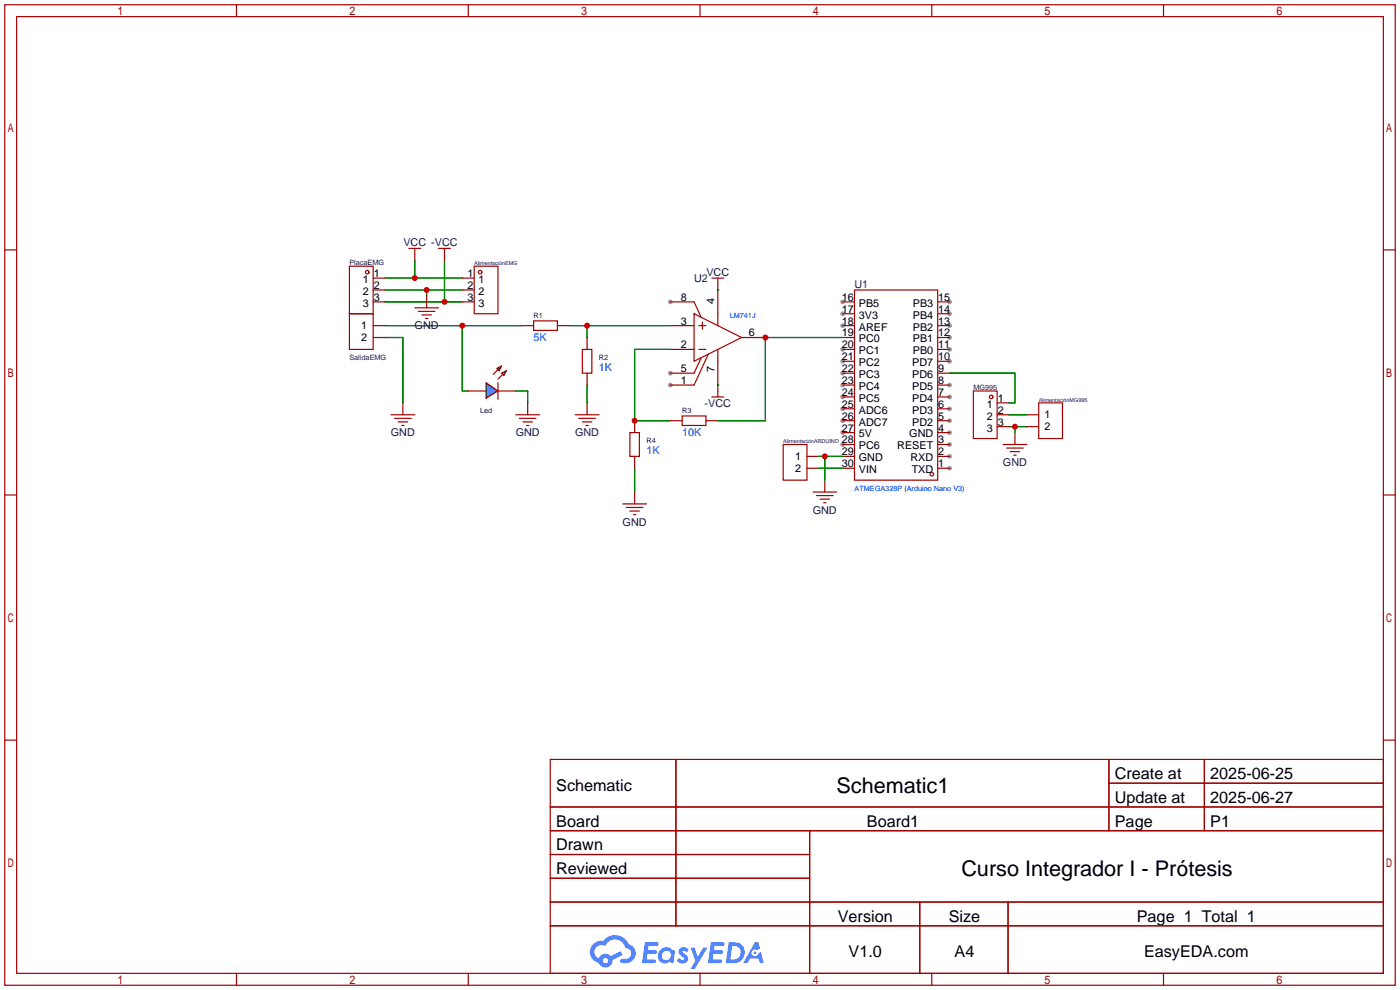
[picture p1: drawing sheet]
<svg xmlns="http://www.w3.org/2000/svg" width="299mm" height="212mm" viewBox="0 0 299 212" stroke-linecap="round" stroke-linejoin="round" font-family="sans-serif">
<g fill="#999">
<circle cx="202.9" cy="100.1" r=".51"/>
<circle cx="202.9" cy="97.5" r=".51"/>
<circle cx="202.9" cy="95" r=".51"/>
<circle cx="202.9" cy="92.5" r=".51"/>
<circle cx="202.9" cy="89.9" r=".51"/>
<circle cx="202.9" cy="87.4" r=".51"/>
<circle cx="202.9" cy="84.8" r=".51"/>
<circle cx="202.9" cy="82.3" r=".51"/>
<circle cx="202.9" cy="77.2" r=".51"/>
<circle cx="202.9" cy="74.7" r=".51"/>
<circle cx="202.9" cy="72.1" r=".51"/>
<circle cx="202.9" cy="69.6" r=".51"/>
<circle cx="202.9" cy="67.1" r=".51"/>
<circle cx="202.9" cy="64.5" r=".51"/>
<circle cx="180.1" cy="64.5" r=".51"/>
<circle cx="180.1" cy="67.1" r=".51"/>
<circle cx="180.1" cy="69.6" r=".51"/>
<circle cx="180.1" cy="74.7" r=".51"/>
<circle cx="180.1" cy="77.2" r=".51"/>
<circle cx="180.1" cy="79.8" r=".51"/>
<circle cx="180.1" cy="82.3" r=".51"/>
<circle cx="180.1" cy="84.8" r=".51"/>
<circle cx="180.1" cy="87.4" r=".51"/>
<circle cx="180.1" cy="89.9" r=".51"/>
<circle cx="180.1" cy="92.5" r=".51"/>
<circle cx="180.1" cy="95" r=".51"/>
<circle cx="143.3" cy="64.5" r=".51"/>
<circle cx="143.3" cy="79.8" r=".51"/>
<circle cx="143.3" cy="82.3" r=".51"/>
</g>
<g fill="none" stroke="#a10000" stroke-width=".25">
<path d="M1 1h297.2v209.6h-297.2zM3.6 3.6h292.1v204.4h-292.1zM50.5 1v2.6M100.1 1v2.6M149.6 1v2.6M199.1 1v2.6M248.7 1v2.6M1 53.4h2.6M295.7 53.4h2.5M1 105.8h2.6M295.7 105.8h2.5M1 158.2h2.6"/>
<path d="M295.7 158.2h2.5M117.6 162.3h178.1v45.7h-178.1zM117.6 172.5h178.1M117.6 177.5h178.1M144.5 162.3v35.6M173 177.5v30.5M237 162.3v15.2M237 167.4h58.7M257.4 162.3v15.2M117.6 182.6h55.4M117.6 192.8h178.1M117.6 187.7h55.4"/>
<path d="M117.6 197.9h178.1M196.6 192.8v15.2M215.4 192.8v15.2M50.5 208v2.6M100.1 208v2.6M149.6 208v2.6M199.1 208v2.6M248.7 208v2.6"/>
</g>
<g fill="#5487ff">
<path d="M145.3 202.7a1.3 1.3 0 0 1 1.9 .3l-.4 .6a.54 .54 0 0 0-.9-.2l.1 .2a1.34 1.34 0 0 1 .9 1.8 1.47 1.47 0 0 1-2.3-.1l.5-.6 .8 .5a.31 .31 0 0 0 .4-.3 .31 .31 0 0 0-.3-.4 1.12 1.12 0 0 1-.7-1.8z"/>
<path d="M147.6 202.5h.9l.6 2 1.2-2h.9l-2.7 4.6h-.9l1-1.7z"/>
<path d="M137.8 201.4h1.7a1.31 1.31 0 0 1 1.2 .2 .4 .4 0 0 1-.3 .5l-1.8 .1-.1 .9h1.6a.4 .4 0 0 1 .4 .4 .4 .4 0 0 1-.5 .4h-1.6l-.2 1.2h1.4a.46 .46 0 0 1 .5 0 .46 .46 0 0 1 .1 .5l-.4 .2h-2.6z"/>
<path d="M151.9 201.4h1.7a1.32 1.32 0 0 1 1.2 .2 .39 .39 0 0 1-.3 .5l-1.8 .1-.1 .9h1.6a.4 .4 0 0 1 .4 .4 .4 .4 0 0 1-.4 .4h-1.7l-.2 1.2h1.4a.46 .46 0 0 1 .5 0 .46 .46 0 0 1 .1 .5l-.4 .2h-2.6z"/>
<path d="M161.3 201.4h.8l.3 1.3-.6 .4a.75 .75 0 0 0-1.1 .3 .75 .75 0 0 0 .5 1 .75 .75 0 0 0 .9-.7l.5-.2 .6 2.3h-.8l-.3-.9h-1.8l-.5 .9h-1z"/>
<path d="M155.7 201.4l-.6 4.4h1.5a2.27 2.27 0 0 0 2.6-2.2 2.27 2.27 0 0 0-2.7-2.2zM156.5 202.1a1.5 1.5 0 0 1 1.8 1.6 1.5 1.5 0 0 1-1.9 1.4h-.3z"/>
<path d="M141.2 203a1.6 1.6 0 0 0-.3 2.3 1.6 1.6 0 0 0 2.3 .2l.7 .3 .3-2.4-.1-.3-.5-.1a1.58 1.58 0 0 0-2.4 0zM141.8 203.5a.98 .98 0 0 1 1.6 .4 .98 .98 0 0 1-1.1 1.3 .94 .94 0 0 1-.9-.7 .94 .94 0 0 1 .4-1z"/>
<path d="M126.8 201.8a2.37 2.37 0 0 0 1.1 4 1.54 1.54 0 0 0 1.8 1 1.54 1.54 0 0 0 1.2-1.6l2.2-1.1-.5-.8-2 1a1.57 1.57 0 0 0-2.7 .5 1.5 1.5 0 0 1-.7-2.1 1.5 1.5 0 0 1 2.2-.5 2.23 2.23 0 0 1 2.3-1.4 2.23 2.23 0 0 1 2 1.8 1.16 1.16 0 0 1 1.2 1.1 1.16 1.16 0 0 1-1.1 1.2h-.7a.47 .47 0 0 0-.5 .4 .47 .47 0 0 0 .4 .5 2.17 2.17 0 0 0 2.5-.9 2.17 2.17 0 0 0-.3-2.7l-.8-.4a3.2 3.2 0 0 0-5.5-.7l-1.1 .1zM128.8 205.3a.6 .6 0 0 1 1.2 0 .6 .6 0 0 1-1.2 0z"/>
<circle cx="161.4" cy="203.6" r=".28"/>
</g>
<g fill="none" stroke="#a10000" stroke-width=".25">
<path d="M87.4 53.1h2.5M88.6 53.1v2.5M93.7 53.1h2.6M95 53.1v2.5M152.1 59.4h2.6M153.4 59.4v10.2M88.6 65.8h5.1M89.4 66.5h3.6M90.2 67.3h2M90.9 68.1h.5M91.2 63.2v2.6M143.3 74.7h5"/>
<path d="M143.3 69.6h5M143.3 64.5h5l1.6 3.3M148.3 67.1l10.2 5-10.2 5.1zM149.4 74.7h1.5M149.4 69.6h1.5M149.9 76.5l-1.6 3.3h-5M150.1 68.8v1.6M151.4 75.7l-3.1 6.6h-5M153.4 74.7v10.1M158.5 72.1h5.1M180.1 79.8h2.5M180.1 77.2h2.5"/>
<path d="M180.1 74.7h2.5M180.1 72.1h2.5M180.1 69.6h2.5M180.1 67.1h2.5M180.1 64.5h2.5M182.6 62h17.8v40.6h-17.8zM200.4 79.8h2.5M200.4 77.2h2.5M200.4 74.7h2.5M200.4 72.1h2.5M200.4 69.6h2.5M200.4 67.1h2.5"/>
<path d="M200.4 64.5h2.5M83.6 88.6h5M84.3 89.4h3.6M85.1 90.2h2M85.9 90.9h.5M86.1 86.1v2.5M100.1 83.6h3.8M106.4 83.6h3.8M106.4 81.8v3.5M110.2 88.6h5.1M111 89.4h3.6M111.8 90.2h2"/>
<path d="M112.5 90.9h.5M112.8 86.1v2.5M122.9 88.6h5.1M123.7 89.4h3.6M124.5 90.2h2M125.2 90.9h.5M125.5 86.1v2.5M152.1 84.8h2.6M180.1 97.5h2.5M180.1 95h2.5M180.1 92.5h2.5M180.1 89.9h2.5"/>
<path d="M180.1 87.4h2.5M180.1 84.8h2.5M180.1 82.3h2.5M200.4 97.5h2.5M200.4 95h2.5M200.4 92.5h2.5M200.4 89.9h2.5M200.4 87.4h2.5M200.4 84.8h2.5M200.4 82.3h2.5M214.4 95h5.1M215.1 95.8h3.6"/>
<path d="M215.9 96.5h2M216.7 97.3h.5M216.9 92.5v2.5M133.1 107.7h5.1M133.9 108.5h3.5M134.6 109.2h2.1M135.4 110h.5M135.6 105.2v2.5M173.7 105.2h5.1M174.5 105.9h3.6M175.3 106.7h2M176 107.4h.5"/>
<path d="M176.3 102.6v2.6M180.1 100.1h2.5M200.4 100.1h2.5"/>
<circle cx="199.1" cy="101.3" r=".38"/>
</g>
<g fill="none" stroke="#008700" stroke-width=".25">
<path d="M82.3 59.4h16.5M88.6 55.6v3.8M95 55.6v8.9M82.3 69.6h29.2M82.3 72.1h3.8v14M82.3 64.5h16.5M82.3 62h16.5M91.2 62v1.2M98.8 69.6v14h1.3M121.7 69.6h21.6M125.5 69.6v2.5M143.3 74.7h-7.7v15.2h7.7"/>
<path d="M153.4 62h.1M180.1 72.1h-16.5v17.8h-10.2M110.2 83.6h2.6v2.5M125.5 82.3v3.8M153.4 82.3h.1M135.6 100.1v5.1"/>
</g>
<g fill="#00f" stroke="#a10000" stroke-width=".25">
<path d="M103.9 81.8l2.5 1.8-2.5 1.5z"/>
<path d="M106.2 78.7l1-.5-.5 1z"/>
<path d="M107.2 79.8l1-.6-.5 1.1z"/>
</g>
<g fill="none" stroke="#a10000" stroke-width=".25">
<path d="M74.7 56.9h5.1v10.2h-5.1zM79.8 59.4h2.5M98.8 59.4h2.5M101.3 56.9h5.1v10.2h-5.1zM74.7 67.1h5.1v7.6h-5.1zM79.8 69.6h2.5M79.8 72.1h2.5M79.8 62h2.5M79.8 64.5h2.5M98.8 62h2.5M98.8 64.5h2.5M106.4 79l-1 1"/>
<path d="M111.5 69.6h2.5M114 68.6h5.1v2h-5.1zM119.1 69.6h2.6M124.5 74.7h2v5.1h-2zM125.5 72.1v2.6M125.5 79.8v2.5M107.4 80l-1 1M134.6 92.5h2.1v5h-2.1zM135.6 89.9v2.6M135.6 97.5v2.6M143.3 89.9h2.5M145.8 88.9h5.1v2h-5.1z"/>
<path d="M150.9 89.9h2.5M167.4 95h5.1v7.6h-5.1zM172.5 97.5h2.5M208 83.6h5.1v10.1h-5.1zM213.1 86.1h2.5M213.1 88.6h2.5M213.1 91.2h2.5M219.5 88.6h2.5M219.5 91.2h2.5M222 86.1h5.1v7.6h-5.1zM172.5 100.1h2.5"/>
<circle cx="78.5" cy="58.2" r=".38"/>
<circle cx="102.6" cy="58.2" r=".38"/>
<circle cx="211.8" cy="84.8" r=".38"/>
</g>
<path d="M202.9 79.8h14v6.3h-1.3M175 97.5h5.1M176.3 97.5v5.1M215.6 91.2h3.9M215.6 88.6h3.9M216.9 91.2v1.3M175 100.1h5.1" fill="none" stroke="#008700" stroke-width=".25"/>
<g fill="#c00">
<circle cx="98.8" cy="69.6" r=".63"/>
<circle cx="163.6" cy="72.1" r=".63"/>
<circle cx="125.5" cy="69.6" r=".63"/>
<circle cx="135.6" cy="89.9" r=".63"/>
<circle cx="88.6" cy="59.4" r=".63"/>
<circle cx="95" cy="64.5" r=".63"/>
<circle cx="91.2" cy="62" r=".63"/>
<circle cx="216.9" cy="91.2" r=".63"/>
<circle cx="176.3" cy="97.5" r=".63"/>
</g>
<g font-size="4.6">
<text x="178.8" y="169.4">Schematic1</text>
<text x="205.5" y="187.2">Curso Integrador I - Prótesis</text>
</g>
<g font-size="3.5">
<text x="238.3" y="166.5">Create at</text>
<text x="258.7" y="166.5">2025-06-25</text>
<text x="118.9" y="169.1">Schematic</text>
<text x="238.3" y="171.6">Update at</text>
<text x="258.7" y="171.6">2025-06-27</text>
<text x="118.9" y="176.7">Board</text>
<text x="185.3" y="176.7">Board1</text>
<text x="238.3" y="176.7">Page</text>
<text x="258.7" y="176.7">P1</text>
<text x="118.9" y="181.8">Drawn</text>
<text x="118.9" y="186.8">Reviewed</text>
<text x="179.1" y="197">Version</text>
<text x="202.8" y="197">Size</text>
<text x="243" y="197">Page 1 Total 1</text>
<text x="181.4" y="204.6">V1.0</text>
<text x="204" y="204.6">A4</text>
<text x="244.5" y="204.6">EasyEDA.com</text>
</g>
<g font-size="2.3" fill="#000080">
<text x="86.2" y="52.6">VCC -VCC</text>
<text x="151" y="59">VCC</text>
<text x="148.3" y="60.2">U2</text>
<text x="182.6" y="61.5">U1</text>
<text x="88.6" y="70.4">GND</text>
<text x="150.6" y="86.9">-VCC</text>
<text x="83.5" y="93.3">GND</text>
<text x="110.2" y="93.3">GND</text>
<text x="122.9" y="93.3">GND</text>
<text x="214.4" y="99.6">GND</text>
<text x="133.1" y="112.3">GND</text>
<text x="173.7" y="109.8">GND</text>
</g>
<g font-size="2.3">
<text x="79.9" y="59.2">1</text>
<text x="99.9" y="59.2">1</text>
<text x="77.5" y="60.5">1</text>
<text x="77.5" y="63">2</text>
<text x="77.5" y="65.6">3</text>
<text x="79.9" y="61.7">2</text>
<text x="79.9" y="64.3">3</text>
<text x="99.9" y="61.7">2</text>
<text x="99.9" y="64.3">3</text>
<text x="102.3" y="60.5">1</text>
<text x="102.3" y="63">2</text>
<text x="102.3" y="65.6">3</text>
<text x="145.5" y="64.3">8</text>
<text x="152.7" y="65" transform="rotate(-90 152.7 65)">4</text>
<text x="179.9" y="64.3">16</text>
<text x="183.6" y="65.6">PB5</text>
<text x="195.1" y="65.6">PB3</text>
<text x="200.5" y="64.3">15</text>
<text x="77.2" y="70.4">1</text>
<text x="145.5" y="69.4">3</text>
<text x="160" y="71.9">6</text>
<text x="179.9" y="66.8">17</text>
<text x="179.9" y="69.4">18</text>
<text x="179.9" y="71.9">19</text>
<text x="183.6" y="68.1">3V3</text>
<text x="183.6" y="70.6">AREF</text>
<text x="195.1" y="70.6">PB2</text>
<text x="195.1" y="68.1">PB4</text>
<text x="200.5" y="71.9">12</text>
<text x="200.5" y="69.4">13</text>
<text x="200.5" y="66.8">14</text>
<text x="77.2" y="72.9">2</text>
<text x="145.5" y="74.4">2</text>
<text x="179.9" y="74.4">20</text>
<text x="179.9" y="77">21</text>
<text x="183.6" y="73.2">PC0</text>
<text x="183.6" y="75.7">PC1</text>
<text x="195.1" y="75.7">PB0</text>
<text x="195.1" y="73.2">PB1</text>
<text x="200.5" y="77">10</text>
<text x="200.5" y="74.4">11</text>
<text x="145.5" y="79.5">5</text>
<text x="145.5" y="82.1">1</text>
<text x="152.7" y="79.5" transform="rotate(-90 152.7 79.5)">7</text>
<text x="179.9" y="79.5">22</text>
<text x="179.9" y="82.1">23</text>
<text x="183.6" y="78.3">PC2</text>
<text x="183.6" y="80.8">PC3</text>
<text x="183.6" y="83.3">PC4</text>
<text x="195" y="83.3">PD5</text>
<text x="195" y="80.8">PD6</text>
<text x="195" y="78.3">PD7</text>
<text x="200.5" y="82.1">8</text>
<text x="200.5" y="79.5">9</text>
<text x="179.9" y="84.6">24</text>
<text x="179.9" y="87.1">25</text>
<text x="179.9" y="89.7">26</text>
<text x="183.6" y="85.9">PC5</text>
<text x="183.6" y="88.4">ADC6</text>
<text x="195" y="88.4">PD3</text>
<text x="195" y="85.9">PD4</text>
<text x="200.5" y="89.7">5</text>
<text x="200.5" y="87.1">6</text>
<text x="200.5" y="84.6">7</text>
<text x="210.9" y="87.1">1</text>
<text x="210.9" y="89.7">2</text>
<text x="213.2" y="85.9">1</text>
<text x="213.2" y="88.4">2</text>
<text x="223.3" y="89.4">1</text>
<text x="179.9" y="92.2">27</text>
<text x="179.9" y="94.8">28</text>
<text x="183.6" y="91">ADC7</text>
<text x="183.6" y="93.5">5V</text>
<text x="194.3" y="93.5">GND</text>
<text x="195" y="91">PD2</text>
<text x="200.5" y="94.8">3</text>
<text x="200.5" y="92.2">4</text>
<text x="210.9" y="92.2">3</text>
<text x="213.2" y="91">3</text>
<text x="223.3" y="92">2</text>
<text x="169.9" y="98.3">1</text>
<text x="169.9" y="100.9">2</text>
<text x="179.9" y="97.3">29</text>
<text x="179.9" y="99.8">30</text>
<text x="183.6" y="96">PC6</text>
<text x="183.6" y="98.6">GND</text>
<text x="183.6" y="101.1">VIN</text>
<text x="191.8" y="96">RESET</text>
<text x="194.6" y="98.6">RXD</text>
<text x="194.8" y="101.1">TXD</text>
<text x="200.5" y="99.8">1</text>
<text x="200.5" y="97.3">2</text>
</g>
<g font-size="2.3" fill="#00f">
<text x="114" y="72.9">5K</text>
<text x="128" y="79.3">1K</text>
<text x="145.8" y="93.3">10K</text>
<text x="138.2" y="97.1">1K</text>
</g>
<g font-size="1.6" fill="#000080">
<text x="74.7" y="56.6">PlacaEMG</text>
<text x="114" y="68">R1</text>
<text x="74.7" y="76.9">SalidaEMG</text>
<text x="128" y="76.9">R2</text>
<text x="208" y="83.3">MG995</text>
<text x="102.6" y="88.3">Led</text>
<text x="145.8" y="88.3">R3</text>
<text x="138.2" y="94.7">R4</text>
</g>
<g font-size="1.6" fill="#00f">
<text x="156" y="68">LM741J</text>
<text x="182.6" y="104.8">ATMEGA328P (Arduino Nano V3)</text>
</g>
<g font-size="1.2" fill="#000080">
<text x="101.3" y="56.7">AlimentaciónEMG</text>
<text x="222" y="85.9">AlimentaciónMG995</text>
<text x="167.4" y="94.8">AlimentaciónARDUINO</text>
</g>
</svg>
